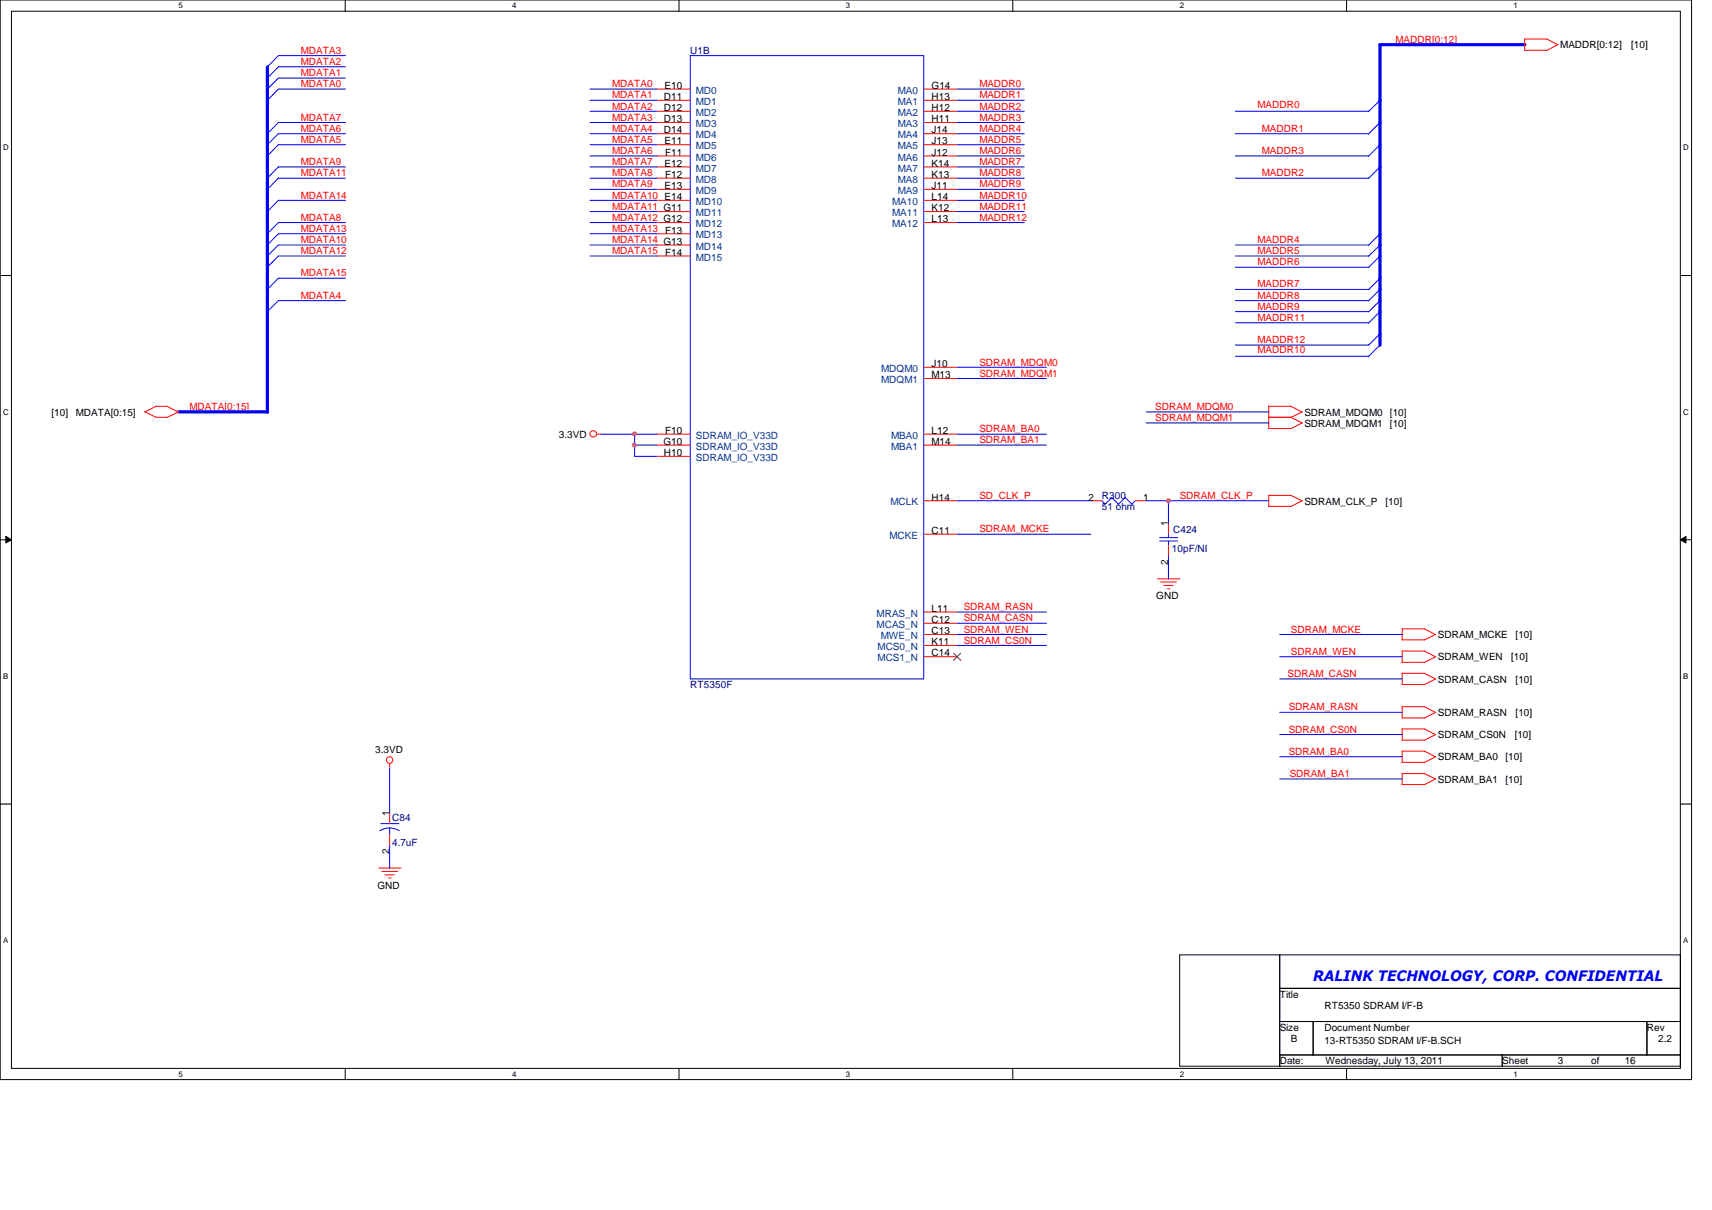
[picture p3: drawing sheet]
<svg xmlns="http://www.w3.org/2000/svg" width="297mm" height="210mm" viewBox="0 0 297 210" stroke-linecap="round" stroke-linejoin="round" font-family="sans-serif">
<path d="M0 0h293.5v187.3h-293.5zM2 1.9h289.5v183.4h-289.5z" fill="none" stroke="#000" stroke-width=".17"/>
<g fill="#fff">
<path d="M30.9 .2h.8v1.5h-.8z"/>
<path d="M30.9 185.5h.8v1.6h-.8z"/>
</g>
<path d="M59.9 0v1.9M59.9 185.3v2" fill="none" stroke="#000" stroke-width=".17"/>
<g fill="#fff">
<path d="M88.9 .2h.7v1.5h-.7z"/>
<path d="M88.9 185.5h.7v1.6h-.7z"/>
</g>
<path d="M117.8 0v1.9M117.8 185.3v2" fill="none" stroke="#000" stroke-width=".17"/>
<g fill="#fff">
<path d="M146.8 .2h.7v1.5h-.7z"/>
<path d="M146.8 185.5h.7v1.6h-.7z"/>
</g>
<path d="M175.7 0v1.9M175.7 185.3v2" fill="none" stroke="#000" stroke-width=".17"/>
<g fill="#fff">
<path d="M204.7 .2h.7v1.5h-.7z"/>
<path d="M204.7 185.5h.7v1.6h-.7z"/>
</g>
<path d="M233.6 0v1.9M233.6 185.3v2" fill="none" stroke="#000" stroke-width=".17"/>
<g fill="#fff">
<path d="M262.6 .2h.8v1.5h-.8z"/>
<path d="M262.6 185.5h.8v1.6h-.8z"/>
<path d="M.5 24.8h1v1.6h-1z"/>
<path d="M292.1 24.8h.9v1.6h-.9z"/>
<path d="M.5 70.7h1v1.5h-1z"/>
<path d="M292.1 70.7h.9v1.5h-.9z"/>
</g>
<path d="M0 47.8h2M291.5 47.8h2" fill="none" stroke="#000" stroke-width=".17"/>
<g fill="#fff">
<path d="M.5 116.5h.9v1.6h-.9z"/>
<path d="M292.1 116.5h.8v1.6h-.8z"/>
</g>
<path d="M0 93.6h2M1 93l1 .6-1 .6zM291.5 93.6l1-.6v1.2zM291.5 93.6h2" fill="none" stroke="#000" stroke-width=".17"/>
<path d="M1 93l1 .6-1 .6zM291.5 93.6l1-.6v1.2z" fill="#000"/>
<g fill="#fff">
<path d="M.5 162.4h.9v1.5h-.9z"/>
<path d="M292.1 162.4h.8v1.5h-.8z"/>
</g>
<path d="M0 139.5h2M291.5 139.5h2M204.7 165.7h86.8v19.3h-86.8zM222 171.4h69.5M222 165.7v19.3M222 177.2h69.5M227.8 177.2v5.8M285.7 177.2v5.8M222 183h69.5M260.6 183v2" fill="none" stroke="#000" stroke-width=".17"/>
<g fill="none" stroke="#f00" stroke-width=".17">
<path d="M114 15.5h5.8M114 17.4h5.8M114 19.3h5.8M160.3 15.5h5.8M160.3 17.4h5.8M160.3 19.3h5.8M264.5 8.7h3.9M264.5 6.7v2M264.5 6.8h3.9l1.9 1M270.3 7.7l-2 1.1M114 21.3h5.8M114 23.2h5.8"/>
<path d="M114 25.1h5.8M114 27.1h5.8M114 29h5.8M114 36.7h5.8M114 34.8h5.8M114 32.9h5.8M114 30.9h5.8M114 38.6h5.8M160.3 21.3h5.8M160.3 23.2h5.8M160.3 25.1h5.8M160.3 27.1h5.8"/>
<path d="M160.3 29h5.8M160.3 36.7h5.8M160.3 34.8h5.8M160.3 32.9h5.8M160.3 30.9h5.8M160.3 38.6h5.8M114 44.4h5.8M114 42.5h5.8M114 40.6h5.8M25.1 71.4l2 1M27 72.4h2M27.1 70.5h1.9"/>
<path d="M27.1 70.4l-2 1.1M29 70.5l2 1M30.9 71.5l-1.9 .9M103.5 75.3h.8M114 75.3h5.8M114 77.2h5.8M114 79.2h5.8M160.3 75.3h5.8M160.3 63.7h5.8M160.3 65.7h5.8M160.3 77.2h5.8M220.1 72.4h3.9"/>
<path d="M220.1 74.3h3.9M220.1 70.5h3.9M220.1 70.4v3.9M224 70.5l2 1M224 72.4l2 1M225.9 71.5l-2 .9M225.9 73.4l-2 1M160.3 86.9h5.8M160.3 92.7h5.8M189.2 86.9h2M197 86.9h1.9M202.7 90.8v1.9"/>
<path d="M202.7 94.6v1.9M220.1 87.8h3.9M220.1 85.9v1.9M220.1 85.9h3.9M224 85.9l2 1M225.9 86.9l-2 1M160.3 106.2h5.8M160.3 108.1h5.8M160.3 110.1h5.8M160.3 112h5.8M160.3 113.9h5.8M200.8 100.4h3.9"/>
<path d="M201.4 101h2.7M201.9 101.6h1.6M202.6 102.2h.4M243.2 118.7h3.9M243.2 114.9h3.9M243.2 111h3.9M243.3 109.1v1.9M243.3 112.9v2M243.3 116.8v1.9M243.3 116.8h3.9M243.3 112.9h3.9M243.3 109.1h3.9"/>
<path d="M247.1 116.8l2 1M247.1 112.9l2 1.1M247.1 109.1l2 1M249.1 117.8l-2 1M249.1 113.9l-2 1M249.1 110.1l-2 .9M67.6 132.5v.8M243.2 124.5h3.9M243.2 128.4h3.9M243.2 132.2h3.9M243.2 136.1h3.9M243.3 122.6v1.9"/>
<path d="M243.3 126.4v2M243.3 130.3v1.9M243.3 134.2v1.9M243.3 122.6h3.9M243.3 126.4h3.9M243.3 130.3h3.9M243.3 134.2h3.9M247.1 122.6l2 1M247.1 126.4l2 1.1M247.1 130.3l2 1M247.1 134.2l2 1M249.1 123.6l-2 1"/>
<path d="M249.1 127.4l-2 1M249.1 131.3l-2 1M249.1 135.1l-2 1M65.7 150.6h3.9M66.2 151.2h2.8M66.8 151.8h1.6M67.4 152.3h.5M67.6 140.9v2M67.6 144.8v1.9"/>
<circle cx="102.9" cy="75.3" r=".56"/>
<circle cx="67.6" cy="131.8" r=".56"/>
</g>
<g fill="none" stroke="#00f" stroke-width=".17">
<path d="M59.9 9.7h-11.6l-1.9 1.9M59.9 15.5h-11.6l-1.9 1.9M59.9 11.6h-11.6l-1.9 2M59.9 13.5h-11.6l-1.9 2M102.4 19.3h11.6M102.4 17.4h11.6M102.4 15.5h11.6M119.8 9.7h40.5v108.1h-40.5zM166.1 19.3h11.6M166.1 17.4h11.6M166.1 15.5h11.6M214.3 19.3h23.2"/>
<path d="M239.4 17.4l-2 1.9M59.9 23.2h-11.6l-1.9 1.9M59.9 25.1h-11.6l-1.9 2M59.9 38.6h-11.6l-1.9 2M59.9 21.3h-11.6l-1.9 1.9M59.9 30.9h-11.6l-1.9 2M59.9 29h-11.6l-1.9 1.9M59.9 34.8h-11.6l-1.9 1.9M102.4 21.3h11.6M102.4 29h11.6M102.4 25.1h11.6M102.4 23.2h11.6"/>
<path d="M102.4 27.1h11.6M102.4 34.8h11.6M102.4 36.7h11.6M102.4 30.9h11.6M102.4 32.9h11.6M102.4 38.6h11.6M166.1 21.3h11.6M166.1 29h11.6M166.1 25.1h11.6M166.1 23.2h11.6M166.1 27.1h11.6M166.1 34.8h11.6"/>
<path d="M166.1 36.7h11.6M166.1 30.9h11.6M166.1 32.9h11.6M166.1 38.6h11.6M214.3 23.2h23.2M214.3 27.1h23.2M214.3 30.9h23.2M239.4 29l-2 1.9M239.4 25.1l-2 2M239.4 21.3l-2 1.9M59.9 42.5h-11.6l-1.9 1.9M59.9 44.4h-11.6l-1.9 2"/>
<path d="M59.9 40.6h-11.6l-1.9 1.9M59.9 48.3h-11.6l-1.9 1.9M59.9 52.2h-11.6l-1.9 1.9M102.4 40.6h11.6M102.4 42.5h11.6M102.4 44.4h11.6M214.3 42.5h23.2M214.3 44.4h23.2M214.3 59.9h23.2M214.3 46.4h23.2M214.3 50.2h23.2M214.3 54.1h23.2"/>
<path d="M214.3 52.2h23.2M214.3 56h23.2M239.4 57.9l-2 2M239.4 48.3l-2 1.9M239.4 59.9l-2 1.9M239.4 40.6l-2 1.9M239.4 50.2l-2 2M239.4 52.2l-2 1.9M239.4 42.5l-2 1.9M239.4 54.1l-2 1.9M239.4 44.4l-2 2M104.3 75.3h9.7"/>
<path d="M110.1 75.3v3.9h3.9M110.1 77.2h3.9M166.1 77.2h15.5M166.1 75.3h15.5M166.1 63.7h15.5M166.1 65.7h15.5M198.9 71.5h21.3M198.9 73.4h21.3M214.3 61.8h23.2M166.1 92.7h23.2M166.1 86.9h23.2M191.1 86.8l.6 .7"/>
<path d="M192.9 86.3l1.2 1.2M192.9 86.3l-1.2 1.2M195.2 86.3l1.2 1.2M195.2 86.3l-1.2 1.2M197 86.9l-.7 .6M198.9 86.9h21.3M201.2 93.3h3.1M201.2 93.9h3.1M202.7 86.9v3.9M202.7 92.6v.7M202.7 93.9v.8M202.7 96.5v4"/>
<path d="M166.1 110.1h15.5M166.1 106.2h15.5M166.1 112h15.5M166.1 108.1h15.5M222 117.8h21.3M222 110.1h21.3M222 113.9h21.3M67.6 133.2v7.8M222 123.6h21.3M222 131.3h21.3M222 127.4h21.3M222 135.1h21.3"/>
<path d="M66.1 142.9h3.1M67.6 143.6l.9 .2 .8 .3M67.6 143.6l-.7 .1-1 .4M67.6 143.6v1.2M67.6 146.7v3.9"/>
</g>
<path d="M165.5 113.3l1.2 1.3M166.7 113.3l-1.3 1.3" fill="none" stroke="#804000" stroke-width=".17"/>
<path d="M46.4 11.6v59.9M264.6 7.7h-25.2v52.2M30.9 71.5h15.5" fill="none" stroke="#00f" stroke-width=".55"/>
<circle cx="110.1" cy="77.2" r=".38" fill="#f0f"/>
<circle cx="110.1" cy="77.2" r=".38" fill="none" stroke="#f0f" stroke-width=".17"/>
<circle cx="110.1" cy="75.3" r=".37" fill="#f0f"/>
<circle cx="110.1" cy="75.3" r=".37" fill="none" stroke="#f0f" stroke-width=".17"/>
<circle cx="202.7" cy="86.9" r=".38" fill="#f0f"/>
<circle cx="202.7" cy="86.9" r=".38" fill="none" stroke="#f0f" stroke-width=".17"/>
<text font-size="2.5" fill="#00f" x="227.8" y="170.1">RALINK TECHNOLOGY, CORP. CONFIDENTIAL</text>
<g font-size="1.7" fill="#f00">
<text x="52.2" y="9.4">MDATA3</text>
<text x="52.2" y="11.3">MDATA2</text>
<text x="242.1" y="7.4">MADDR[0:12]</text>
<text x="52.2" y="13.2">MDATA1</text>
<text x="52.2" y="15.2">MDATA0</text>
<text x="106.2" y="17.1">MDATA1</text>
<text x="106.2" y="15.2">MDATA0</text>
<text x="169.9" y="17.1">MADDR1</text>
<text x="169.9" y="15.2">MADDR0</text>
<text x="52.2" y="20.9">MDATA7</text>
<text x="52.2" y="22.9">MDATA6</text>
<text x="106.2" y="19">MDATA2</text>
<text x="106.2" y="20.9">MDATA3</text>
<text x="106.2" y="22.9">MDATA4</text>
<text x="169.9" y="20.9">MADDR3</text>
<text x="169.9" y="19">MADDR2</text>
<text x="169.9" y="22.9">MADDR4</text>
<text x="218.2" y="18.8">MADDR0</text>
<text x="218.9" y="22.9">MADDR1</text>
<text x="52.2" y="24.8">MDATA5</text>
<text x="52.2" y="28.7">MDATA9</text>
<text x="106.2" y="28.7">MDATA7</text>
<text x="106.2" y="24.8">MDATA5</text>
<text x="106.2" y="26.7">MDATA6</text>
<text x="169.9" y="26.7">MADDR6</text>
<text x="169.9" y="28.7">MADDR7</text>
<text x="169.9" y="24.8">MADDR5</text>
<text x="218.9" y="26.7">MADDR3</text>
<text x="52.2" y="34.5">MDATA14</text>
<text x="52.2" y="30.6">MDATA11</text>
<text x="106.2" y="34.5">MDATA10 E14</text>
<text x="106.2" y="30.6">MDATA8</text>
<text x="106.2" y="32.5">MDATA9</text>
<text x="169.9" y="32.5">MADDR9</text>
<text x="169.9" y="30.6">MADDR8</text>
<text x="169.9" y="34.5">MADDR10</text>
<text x="218.9" y="30.6">MADDR2</text>
<text x="52.2" y="40.2">MDATA13</text>
<text x="52.2" y="38.3">MDATA8</text>
<text x="106.2" y="36.4">MDATA11 G11</text>
<text x="106.2" y="38.3">MDATA12 G12</text>
<text x="106.2" y="40.2">MDATA13 F13</text>
<text x="169.9" y="36.4">MADDR11</text>
<text x="169.9" y="38.3">MADDR12</text>
<text x="52.2" y="42.2">MDATA10</text>
<text x="52.2" y="44.1">MDATA12</text>
<text x="52.2" y="48">MDATA15</text>
<text x="106.2" y="42.2">MDATA14 G13</text>
<text x="106.2" y="44.1">MDATA15 F14</text>
<text x="218.2" y="44.1">MADDR5</text>
<text x="218.2" y="46">MADDR6</text>
<text x="218.2" y="42.2">MADDR4</text>
<text x="52.2" y="51.8">MDATA4</text>
<text x="218.2" y="49.9">MADDR7</text>
<text x="218.2" y="53.8">MADDR9</text>
<text x="218.2" y="51.8">MADDR8</text>
<text x="218.2" y="59.5">MADDR12</text>
<text x="218.2" y="55.7">MADDR11</text>
<text x="169.9" y="63.4">SDRAM_MDQM0</text>
<text x="169.9" y="65.3">SDRAM_MDQM1</text>
<text x="218.2" y="61.3">MADDR10</text>
<text x="32.9" y="71.1">MDATA[0:15]</text>
<text x="200.4" y="71.1">SDRAM_MDQM0</text>
<text x="169.9" y="75">SDRAM_BA0</text>
<text x="169.9" y="76.9">SDRAM_BA1</text>
<text x="200.4" y="73.1">SDRAM_MDQM1</text>
<text x="169.9" y="86.6">SD_CLK_P</text>
<text x="204.7" y="86.6">SDRAM_CLK_P</text>
<text x="169.9" y="92.4">SDRAM_MCKE</text>
<text x="167.2" y="105.9">SDRAM_RASN</text>
<text x="167.2" y="107.8">SDRAM_CASN</text>
<text x="167.2" y="109.7">SDRAM_WEN</text>
<text x="167.2" y="111.7">SDRAM_CS0N</text>
<text x="224" y="113.6">SDRAM_WEN</text>
<text x="224" y="109.7">SDRAM_MCKE</text>
<text x="223.4" y="117.4">SDRAM_CASN</text>
<text x="223.6" y="123.2">SDRAM_RASN</text>
<text x="223.6" y="131">SDRAM_BA0</text>
<text x="223.6" y="127.1">SDRAM_CS0N</text>
<text x="223.8" y="134.8">SDRAM_BA1</text>
</g>
<g font-size="1.7" fill="#000080">
<text x="119.8" y="9.4">U1B</text>
<text x="191.2" y="86.6">R300</text>
<text x="191.2" y="88.5">51 ohm</text>
<text x="203.3" y="95.8">10pF/NI</text>
<text x="203.5" y="92.5">C424</text>
<text x="119.8" y="119.4">RT5350F</text>
<text x="68" y="142.4">C84</text>
<text x="68" y="146.8">4.7uF</text>
</g>
<g font-size="1.7">
<text x="270.7" y="8.4">MADDR[0:12]</text>
<text x="283" y="8.4">[10]</text>
<text x="115.2" y="17.4">D11</text>
<text x="115.3" y="15.4">E10</text>
<text x="161.6" y="15.4">G14</text>
<text x="161.6" y="17.4">H13</text>
<text x="115.2" y="21.2">D13</text>
<text x="115.2" y="19.3">D12</text>
<text x="115.2" y="23.2">D14</text>
<text x="161.6" y="21.2">H11</text>
<text x="161.6" y="19.3">H12</text>
<text x="161.6" y="23.2">J14</text>
<text x="115.3" y="25.1">E11</text>
<text x="115.3" y="28.9">E12</text>
<text x="115.4" y="27">F11</text>
<text x="161.6" y="28.9">K14</text>
<text x="161.6" y="27">J12</text>
<text x="161.6" y="25.1">J13</text>
<text x="115.3" y="32.8">E13</text>
<text x="115.4" y="30.9">F12</text>
<text x="161.6" y="34.7">L14</text>
<text x="161.6" y="32.8">J11</text>
<text x="161.6" y="30.9">K13</text>
<text x="161.6" y="36.7">K12</text>
<text x="161.6" y="38.6">L13</text>
<text x="161.6" y="63.7">J10</text>
<text x="161.6" y="65.6">M13</text>
<text x="8.9" y="72.1">[10]</text>
<text x="13.2" y="72.1">MDATA[0:15]</text>
<text x="97" y="75.9">3.3VD</text>
<text x="115.1" y="77.2">G10</text>
<text x="115.4" y="75.3">F10</text>
<text x="161.6" y="75.3">L12</text>
<text x="161.6" y="77.2">M14</text>
<text x="226.3" y="72.1">SDRAM_MDQM0</text>
<text x="226.3" y="74">SDRAM_MDQM1</text>
<text x="241.2" y="72.1">[10]</text>
<text x="241.2" y="74">[10]</text>
<text x="115.2" y="79.1">H10</text>
<text x="161.6" y="86.8">H14</text>
<text x="188.8" y="86.8">2</text>
<text x="198.3" y="86.8">1</text>
<text x="226.3" y="87.5">SDRAM_CLK_P</text>
<text x="240.4" y="87.5">[10]</text>
<text x="161.6" y="92.6">C11</text>
<text x="202.7" y="91.3" transform="rotate(-90 202.7 91.3)">1</text>
<text x="202.7" y="98" transform="rotate(-90 202.7 98)">2</text>
<text x="161.6" y="106.1">L11</text>
<text x="200.6" y="103.9">GND</text>
<text x="161.6" y="108.1">C12</text>
<text x="161.6" y="110">C13</text>
<text x="161.6" y="111.9">K11</text>
<text x="161.6" y="113.9">C14</text>
<text x="249.5" y="110.7">SDRAM_MCKE</text>
<text x="263" y="110.7">[10]</text>
<text x="249.5" y="118.4">SDRAM_CASN</text>
<text x="249.5" y="114.6">SDRAM_WEN</text>
<text x="262.2" y="114.6">[10]</text>
<text x="263" y="118.4">[10]</text>
<text x="249.5" y="124.2">SDRAM_RASN</text>
<text x="263" y="124.2">[10]</text>
<text x="65.1" y="130.6">3.3VD</text>
<text x="249.5" y="128.1">SDRAM_CS0N</text>
<text x="249.5" y="131.9">SDRAM_BA0</text>
<text x="261.2" y="131.9">[10]</text>
<text x="262.8" y="128.1">[10]</text>
<text x="249.5" y="135.8">SDRAM_BA1</text>
<text x="261.2" y="135.8">[10]</text>
<text x="67.6" y="141.5" transform="rotate(-90 67.6 141.5)">1</text>
<text x="67.6" y="148.2" transform="rotate(-90 67.6 148.2)">2</text>
<text x="65.5" y="154.1">GND</text>
<text x="222" y="173.1">Title</text>
<text x="222" y="178.8">Size</text>
<text x="229.8" y="175">RT5350 SDRAM I/F-B</text>
<text x="229.8" y="178.8">Document Number</text>
<text x="285.7" y="178.8">Rev</text>
<text x="222" y="184.6">Date:</text>
<text x="224" y="180.8">B</text>
<text x="229.8" y="181.1">13-RT5350 SDRAM I/F-B.SCH</text>
<text x="230" y="184.6">Wednesday, July 13, 2011</text>
<text x="260.6" y="184.6">Sheet</text>
<text x="270.3" y="184.6">3</text>
<text x="276.1" y="184.6">of</text>
<text x="281.9" y="184.6">16</text>
<text x="287.7" y="180.8">2.2</text>
</g>
<g font-size="1.7" fill="#004080">
<text x="120.7" y="16.3">MD0</text>
<text x="155.8" y="16.3">MA0</text>
<text x="120.7" y="22.1">MD3</text>
<text x="120.7" y="18.2">MD1</text>
<text x="120.7" y="20.1">MD2</text>
<text x="155.8" y="22.1">MA3</text>
<text x="155.8" y="20.1">MA2</text>
<text x="155.8" y="18.2">MA1</text>
<text x="120.7" y="24">MD4</text>
<text x="120.7" y="25.9">MD5</text>
<text x="120.7" y="27.9">MD6</text>
<text x="120.7" y="29.8">MD7</text>
<text x="155.8" y="29.8">MA7</text>
<text x="155.8" y="27.9">MA6</text>
<text x="155.8" y="25.9">MA5</text>
<text x="155.8" y="24">MA4</text>
<text x="120.7" y="35.6">MD10</text>
<text x="120.7" y="33.7">MD9</text>
<text x="120.7" y="31.7">MD8</text>
<text x="154.8" y="35.6">MA10</text>
<text x="155.8" y="33.7">MA9</text>
<text x="155.8" y="31.7">MA8</text>
<text x="120.7" y="37.5">MD11</text>
<text x="120.7" y="41.4">MD13</text>
<text x="120.7" y="39.4">MD12</text>
<text x="154.8" y="37.5">MA11</text>
<text x="154.8" y="39.4">MA12</text>
<text x="120.7" y="45.2">MD15</text>
<text x="120.7" y="43.3">MD14</text>
<text x="152.9" y="64.5">MDQM0</text>
<text x="152.9" y="66.5">MDQM1</text>
<text x="120.7" y="76.1">SDRAM_IO_V33D</text>
<text x="154.6" y="76.1">MBA0</text>
<text x="120.7" y="78">SDRAM_IO_V33D</text>
<text x="120.7" y="80">SDRAM_IO_V33D</text>
<text x="154.6" y="78">MBA1</text>
<text x="154.5" y="87.7">MCLK</text>
<text x="154.3" y="93.5">MCKE</text>
<text x="152.1" y="107">MRAS_N</text>
<text x="152.1" y="108.9">MCAS_N</text>
<text x="152.3" y="112.8">MCS0_N</text>
<text x="152.8" y="110.9">MWE_N</text>
<text x="152.3" y="114.7">MCS1_N</text>
</g>
<g font-size="1.4">
<text x="30.9" y="1.4">5</text>
<text x="88.9" y="1.4">4</text>
<text x="146.8" y="1.4">3</text>
<text x="204.7" y="1.4">2</text>
<text x="262.6" y="1.4">1</text>
<text x=".5" y="26.1">D</text>
<text x="292.1" y="26.1">D</text>
<text x=".5" y="71.9">C</text>
<text x="292.1" y="71.9">C</text>
<text x=".5" y="117.8">B</text>
<text x="292.1" y="117.8">B</text>
<text x=".5" y="163.6">A</text>
<text x="292.1" y="163.6">A</text>
<text x="30.9" y="186.8">5</text>
<text x="88.9" y="186.8">4</text>
<text x="146.8" y="186.8">3</text>
<text x="204.7" y="186.8">2</text>
<text x="262.6" y="186.8">1</text>
</g>
</svg>
